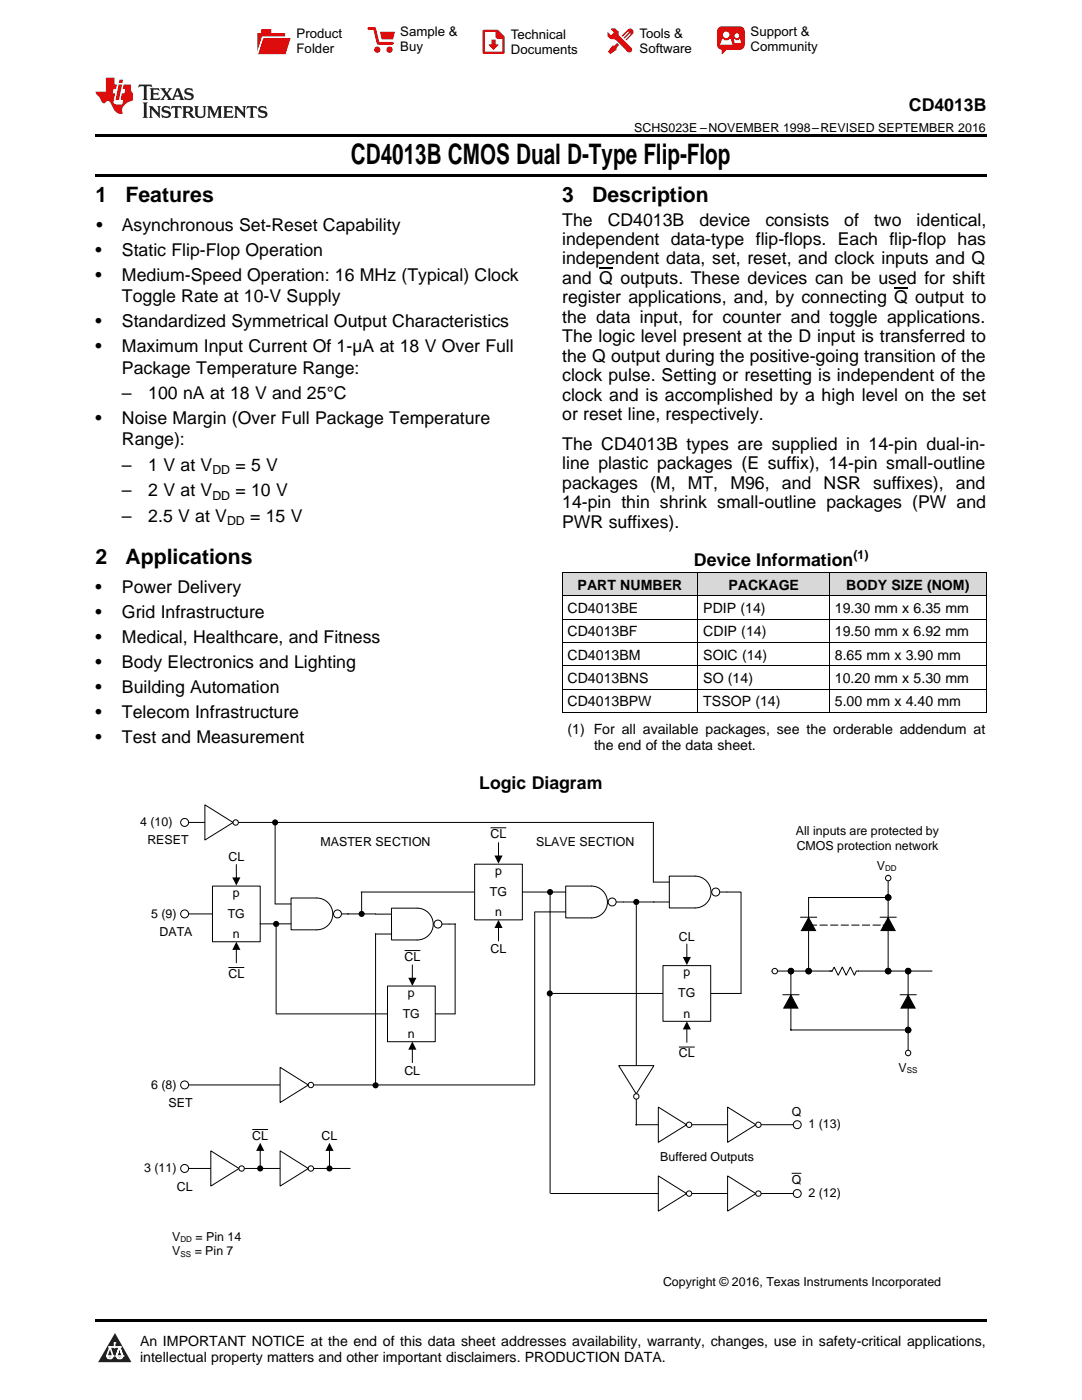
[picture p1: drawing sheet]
<svg xmlns="http://www.w3.org/2000/svg" width="216mm" height="279mm" viewBox="0 0 216 279" stroke-linecap="round" stroke-linejoin="round" font-family="sans-serif">
<g fill="#d8d8d8">
<path d="M112.2 114.3h27.1v4.7h-27.1z"/>
<path d="M139.3 114.3h26.2v4.7h-26.2z"/>
<path d="M165.5 114.3h31.3v4.7h-31.3z"/>
</g>
<path d="M22.9 266l3.3 5.9h-6.6z" fill="#231f20"/>
<path d="M21.3 270.6h1.2l-.3 .5h-.3a.53 .53 0 0 1-.6-.5z" fill-rule="evenodd" fill="#fff"/>
<path d="M21.3 270.6h1.2l-.3 .5h-.3a.53 .53 0 0 1-.6-.5z" fill="none" stroke="#231f20" stroke-width=".33"/>
<path d="M21.3 270.6l1.2 .1-.3 .4h-.5z" fill="none" stroke="#fff" stroke-width=".33"/>
<path d="M22.9 268.9h.1" fill="none" stroke="#fff" stroke-width=".33"/>
<path d="M22.9 268v.9z" fill="#fff"/>
<path d="M22.9 268v.9z" fill="none" stroke="#fff" stroke-width=".33"/>
<circle cx="22.9" cy="268" r=".16" fill="#fff"/>
<path d="M21.8 268.8h.1" fill="none" stroke="#fff" stroke-width=".33"/>
<path d="M21.8 268.8h2.2z" fill="#fff"/>
<path d="M21.8 268.8h2.2z" fill="none" stroke="#fff" stroke-width=".33"/>
<circle cx="24" cy="268.8" r=".16" fill="#fff"/>
<path d="M23.2 270.6h.1" fill="none" stroke="#fff" stroke-width=".33"/>
<path d="M23.8 268.8l-.6 1.8z" fill="#fff"/>
<path d="M23.8 268.8l-.6 1.8z" fill="none" stroke="#fff" stroke-width=".33"/>
<path d="M23.8 268.8l.7 1.8z" fill="#fff"/>
<path d="M23.8 268.8l.7 1.8z" fill="none" stroke="#fff" stroke-width=".33"/>
<path d="M24.4 270.6h.1" fill="none" stroke="#fff" stroke-width=".33"/>
<circle cx="21.3" cy="270.6" r=".16" fill="#fff"/>
<path d="M22 268.8l-.7 1.8z" fill="#fff"/>
<path d="M22 268.8l-.7 1.8z" fill="none" stroke="#fff" stroke-width=".33"/>
<path d="M22 268.8l.5 1.8z" fill="#fff"/>
<path d="M22 268.8l.5 1.8z" fill="none" stroke="#fff" stroke-width=".33"/>
<circle cx="22.5" cy="270.6" r=".16" fill="#fff"/>
<path d="M23.3 270.6h1.2a.63 .63 0 0 1-.6 .5 .63 .63 0 0 1-.6-.5z" fill-rule="evenodd" fill="#fff"/>
<path d="M23.3 270.6h1.2a.63 .63 0 0 1-.6 .5 .63 .63 0 0 1-.6-.5z" fill="none" stroke="#231f20" stroke-width=".33"/>
<path d="M23.3 270.6h1.2l-.4 .5h-.5z" fill="none" stroke="#fff" stroke-width=".33"/>
<path d="M23.2 270.6h.1" fill="none" stroke="#fff" stroke-width=".33"/>
<circle cx="24.5" cy="270.6" r=".16" fill="#fff"/>
<path d="M19 263.2h177.8v.5h-177.8z" fill="#000"/>
<path d="M36.8 164.1h93.6M72.1 178h37.7M69.4 182.4h5.5zM109.7 198.3h38.2M55.1 202.3h35.7" fill="none" stroke="#000" stroke-width=".2"/>
<circle cx="109.7" cy="198.3" r=".61" fill="#000"/>
<path d="M40.9 160.6l5.6 3.5-5.6 3.6z" fill="#fff"/>
<path d="M40.9 160.6l5.6 3.5-5.6 3.6z" fill="none" stroke="#000" stroke-width=".2"/>
<circle cx="47" cy="164.2" r=".54" fill="#fff"/>
<g fill="none" stroke="#000" stroke-width=".2">
<path d="M161.3 179.2v14.8M161.5 179.1h15.7M176.9 178.6h.3v.5v-.5a.55 .55 0 0 1 .5 .7 .55 .55 0 0 1-.8 .2 .55 .55 0 0 1 0-.9zM177.2 174.7v18.8M45.6 193.1h3.1M154.1 193.8h11.9zM156.2 198.5h3.2zM157.5 193.3h.3v.5v-.5a.55 .55 0 0 1 .5 .7 .55 .55 0 0 1-.8 .2 .55 .55 0 0 1 0-.9zM157.8 198.6l1.4 2.6h-2.8zM157.8 193.9v11.7h23.2M159.8 183.1h3.1zM160.9 193.5l.4-.2v.5v-.5a.55 .55 0 0 1 .6 .6 .55 .55 0 0 1-.8 .4 .55 .55 0 0 1-.2-.8z"/>
<path d="M161 184.6h.5M161.3 183.1l1.4 2.6h-2.8zM165.6 193.8h.4l.4-.8 .9 1.6 .8-1.6 .7 1.6 .9-1.6 .8 1.6 .4-.8h15.1M175.6 183.1h3.2zM176.2 184.6h.5M176.7 193.5l.5-.2v.5v-.5a.55 .55 0 0 1 .5 .6 .55 .55 0 0 1-.7 .4 .55 .55 0 0 1-.3-.8zM177.2 183.1l1.4 2.6h-2.8zM179.6 198.5h3.2zM180.7 193.5l.5-.2v.5v-.5a.55 .55 0 0 1 .5 .6 .55 .55 0 0 1-.7 .4 .55 .55 0 0 1-.3-.8zM181.2 198.6l1.4 2.6h-2.8zM181.2 193.7v17M180.7 205.3l.5-.3v.6v-.6a.55 .55 0 0 1 .5 .7 .55 .55 0 0 1-.7 .4 .55 .55 0 0 1-.3-.8z"/>
<circle cx="47" cy="164.2" r=".54"/>
<circle cx="177.2" cy="179.1" r=".54"/>
<circle cx="157.8" cy="193.8" r=".54"/>
<circle cx="161.4" cy="193.8" r=".54"/>
<circle cx="177.2" cy="193.8" r=".54"/>
<circle cx="181.2" cy="193.8" r=".54"/>
<circle cx="181.2" cy="205.6" r=".54"/>
</g>
<path d="M161.5 184.6h14.7" fill="none" stroke="#000" stroke-width=".2" stroke-dasharray="1.4 .7"/>
<g fill="#000">
<path d="M157.8 198.6l1.4 2.6h-2.8zM161.3 183.1l1.4 2.6h-2.8zM177.2 183.1l1.4 2.6h-2.8zM181.2 198.6l1.4 2.6h-2.8z"/>
<path d="M176.9 178.6h.3v.5v-.5a.55 .55 0 0 1 .5 .7 .55 .55 0 0 1-.8 .2 .55 .55 0 0 1 0-.9z" fill-rule="evenodd"/>
<path d="M157.5 193.3h.3v.5v-.5a.55 .55 0 0 1 .5 .7 .55 .55 0 0 1-.8 .2 .55 .55 0 0 1 0-.9z" fill-rule="evenodd"/>
<path d="M160.9 193.5l.4-.2v.5v-.5a.55 .55 0 0 1 .6 .6 .55 .55 0 0 1-.8 .4 .55 .55 0 0 1-.2-.8z" fill-rule="evenodd"/>
<path d="M176.7 193.5l.5-.2v.5v-.5a.55 .55 0 0 1 .5 .6 .55 .55 0 0 1-.7 .4 .55 .55 0 0 1-.3-.8z" fill-rule="evenodd"/>
<path d="M180.7 193.5l.5-.2v.5v-.5a.55 .55 0 0 1 .5 .6 .55 .55 0 0 1-.7 .4 .55 .55 0 0 1-.3-.8z" fill-rule="evenodd"/>
<path d="M180.7 205.3l.5-.3v.6v-.6a.55 .55 0 0 1 .5 .7 .55 .55 0 0 1-.7 .4 .55 .55 0 0 1-.3-.8z" fill-rule="evenodd"/>
</g>
<circle cx="154.6" cy="193.8" r=".54" fill="#fff"/>
<circle cx="154.6" cy="193.8" r=".54" fill="none" stroke="#000" stroke-width=".2"/>
<circle cx="177.2" cy="175.2" r=".54" fill="#fff"/>
<circle cx="177.2" cy="175.2" r=".54" fill="none" stroke="#000" stroke-width=".2"/>
<circle cx="181.2" cy="210.1" r=".54" fill="#fff"/>
<circle cx="181.2" cy="210.1" r=".54" fill="none" stroke="#000" stroke-width=".2"/>
<circle cx="36.8" cy="164.1" r=".79" fill="#fff"/>
<g fill="none" stroke="#000" stroke-width=".2">
<path d="M54.9 164.1v16.3"/>
<circle cx="36.8" cy="164.1" r=".79"/>
</g>
<circle cx="54.9" cy="164.1" r=".61" fill="#000"/>
<path d="M42.4 176.8h9.5v11.1h-9.5z" fill-rule="evenodd" fill="#fff"/>
<path d="M42.4 176.8h9.5v11.1h-9.5zM47.2 172.5v2.8M58.1 179.2h5.1a3.2 3.2 0 0 1 3.2 3.2 3.2 3.2 0 0 1-3.2 3.2h-5.1zM47.2 189.4v2.7M54.9 184.4h3.2M54.9 180.4h3.2M66.4 182.4h3.2" fill="none" stroke="#000" stroke-width=".2"/>
<path d="M46.3 175.1h1.7l-.8 1.6zM47.2 187.9l.8 1.7h-1.7z" fill="#000"/>
<circle cx="67.3" cy="182.4" r=".79" fill="#fff"/>
<g fill="none" stroke="#000" stroke-width=".2">
<path d="M36.9 182.4h5.5M51.9 184.4h3M55.1 184.4v17.9"/>
<circle cx="67.3" cy="182.4" r=".79"/>
</g>
<circle cx="55.1" cy="184.4" r=".61" fill="#000"/>
<circle cx="36.8" cy="182.4" r=".79" fill="#fff"/>
<g fill="none" stroke="#000" stroke-width=".2">
<path d="M74.9 186.4h3.2M74.9 182.4h3.2M78.1 181.2h5.1a3.2 3.2 0 0 1 3.2 3.2 3.2 3.2 0 0 1-3.2 3.2h-5.1zM86.4 184.4h3.2"/>
<circle cx="36.8" cy="182.4" r=".79"/>
</g>
<circle cx="87.4" cy="184.4" r=".79" fill="#fff"/>
<g fill="none" stroke="#000" stroke-width=".2">
<path d="M72.2 178v4.4M74.9 186.3v30.3M80.7 189.7h3.2"/>
<circle cx="87.4" cy="184.4" r=".79"/>
</g>
<g fill="#000">
<circle cx="72.2" cy="182.4" r=".61"/>
<circle cx="74.9" cy="216.6" r=".61"/>
</g>
<path d="M77.3 196.8h9.5v11.1h-9.5z" fill-rule="evenodd" fill="#fff"/>
<path d="M77.3 196.8h9.5v11.1h-9.5zM82.3 192.6v2.7M37.5 216.5h69.2M82.3 209.3v2.8" fill="none" stroke="#000" stroke-width=".2"/>
<path d="M81.5 195.1h1.6l-.8 1.7zM82.3 207.9l.8 1.6h-1.6z" fill="#000"/>
<circle cx="36.8" cy="216.5" r=".79" fill="#fff"/>
<g fill="none" stroke="#000" stroke-width=".2">
<path d="M37.5 233.2h32.4"/>
<circle cx="36.8" cy="216.5" r=".79"/>
</g>
<circle cx="36.8" cy="233.2" r=".79" fill="#fff"/>
<g fill="none" stroke="#000" stroke-width=".2">
<path d="M50.3 225.4h3.2M51.9 229.5v3.7M65.7 229.5v3.7"/>
<circle cx="36.8" cy="233.2" r=".79"/>
</g>
<g fill="#000">
<path d="M51.9 228.1l.8 1.6h-1.6zM65.7 228.1l.9 1.6h-1.7z"/>
<circle cx="51.9" cy="233.2" r=".61"/>
<circle cx="65.7" cy="233.2" r=".61"/>
</g>
<path d="M55.9 213l5.6 3.5-5.6 3.5z" fill="#fff"/>
<path d="M55.9 213l5.6 3.5-5.6 3.5z" fill="none" stroke="#000" stroke-width=".2"/>
<circle cx="62" cy="216.5" r=".54" fill="#fff"/>
<circle cx="62" cy="216.5" r=".54" fill="none" stroke="#000" stroke-width=".2"/>
<path d="M42.1 229.7l5.6 3.5-5.6 3.5z" fill="#fff"/>
<path d="M42.1 229.7l5.6 3.5-5.6 3.5z" fill="none" stroke="#000" stroke-width=".2"/>
<circle cx="48.2" cy="233.2" r=".54" fill="#fff"/>
<circle cx="48.2" cy="233.2" r=".54" fill="none" stroke="#000" stroke-width=".2"/>
<path d="M55.9 229.7l5.6 3.5-5.6 3.5z" fill="#fff"/>
<path d="M55.9 229.7l5.6 3.5-5.6 3.5z" fill="none" stroke="#000" stroke-width=".2"/>
<circle cx="62" cy="233.2" r=".54" fill="#fff"/>
<g fill="none" stroke="#000" stroke-width=".2">
<path d="M97.9 165.2h3.1"/>
<circle cx="62" cy="233.2" r=".54"/>
</g>
<path d="M94.7 172.5h9.5v11.1h-9.5z" fill-rule="evenodd" fill="#fff"/>
<path d="M94.7 172.5h9.5v11.1h-9.5zM99.5 168.2v2.7M109.7 178h3.2M112.9 176.8h5.1a3.2 3.2 0 0 1 3.2 3.2 3.2 3.2 0 0 1-3.2 3.2h-5.1zM99.5 185v2.8M109.7 182h3.2M121.2 180h3.2" fill="none" stroke="#000" stroke-width=".2"/>
<path d="M98.7 170.7h1.6l-.8 1.7zM99.5 183.6l.8 1.6h-1.6z" fill="#000"/>
<circle cx="122.1" cy="180" r=".79" fill="#fff"/>
<g fill="none" stroke="#000" stroke-width=".2">
<path d="M109.8 178v60.1M130.4 176h3.1M133.5 174.9h5.2a3.2 3.2 0 0 1 3.2 3.1 3.2 3.2 0 0 1-3.2 3.2h-5.1zM141.9 178h3.2M89.6 184.4h1.3M90.8 184.4v17.9M106.7 182v34.4M106.8 182h2.9M124.4 180h9.1M127 180v44.6"/>
<circle cx="122.1" cy="180" r=".79"/>
</g>
<g fill="#000">
<circle cx="109.8" cy="178" r=".61"/>
<circle cx="127" cy="180" r=".61"/>
</g>
<circle cx="142.8" cy="178" r=".79" fill="#fff"/>
<g fill="none" stroke="#000" stroke-width=".2">
<path d="M130.4 164.1v11.9M135.5 209h3.1"/>
<circle cx="142.8" cy="178" r=".79"/>
</g>
<path d="M132.3 192.7h9.5v11.1h-9.5z" fill-rule="evenodd" fill="#fff"/>
<path d="M145.1 178h2.8v20.3M132.3 192.7h9.5v11.1h-9.5zM137.1 188.4v2.8M137.1 205.2v2.8" fill="none" stroke="#000" stroke-width=".2"/>
<path d="M136.2 191h1.7l-.8 1.6zM137.1 203.8l.8 1.6h-1.7z" fill="#000"/>
<path d="M123.5 212.7h7l-3.5 5.6z" fill="#fff"/>
<path d="M123.5 212.7h7l-3.5 5.6z" fill="none" stroke="#000" stroke-width=".2"/>
<circle cx="127" cy="218.8" r=".54" fill="#fff"/>
<g fill="none" stroke="#000" stroke-width=".2">
<path d="M126.8 224.5h32.4"/>
<circle cx="127" cy="218.8" r=".54"/>
</g>
<circle cx="159.1" cy="224.5" r=".79" fill="#fff"/>
<circle cx="159.1" cy="224.5" r=".79" fill="none" stroke="#000" stroke-width=".2"/>
<path d="M131.4 220.9l5.6 3.6-5.6 3.5z" fill="#fff"/>
<path d="M131.4 220.9l5.6 3.6-5.6 3.5z" fill="none" stroke="#000" stroke-width=".2"/>
<circle cx="137.5" cy="224.5" r=".54" fill="#fff"/>
<circle cx="137.5" cy="224.5" r=".54" fill="none" stroke="#000" stroke-width=".2"/>
<path d="M145.2 220.9l5.6 3.6-5.6 3.5z" fill="#fff"/>
<path d="M145.2 220.9l5.6 3.6-5.6 3.5z" fill="none" stroke="#000" stroke-width=".2"/>
<circle cx="151.3" cy="224.5" r=".54" fill="#fff"/>
<g fill="none" stroke="#000" stroke-width=".2">
<path d="M109.9 238.2h49.3M158 234.2h1.9"/>
<circle cx="151.3" cy="224.5" r=".54"/>
</g>
<circle cx="159.1" cy="238.2" r=".79" fill="#fff"/>
<circle cx="159.1" cy="238.2" r=".79" fill="none" stroke="#000" stroke-width=".2"/>
<path d="M131.4 234.7l5.6 3.5-5.6 3.5z" fill="#fff"/>
<path d="M131.4 234.7l5.6 3.5-5.6 3.5z" fill="none" stroke="#000" stroke-width=".2"/>
<circle cx="137.5" cy="238.2" r=".54" fill="#fff"/>
<circle cx="137.5" cy="238.2" r=".54" fill="none" stroke="#000" stroke-width=".2"/>
<path d="M145.2 234.7l5.6 3.5-5.6 3.5z" fill="#fff"/>
<path d="M145.2 234.7l5.6 3.5-5.6 3.5z" fill="none" stroke="#000" stroke-width=".2"/>
<circle cx="151.3" cy="238.2" r=".54" fill="#fff"/>
<g fill="none" stroke="#000" stroke-width=".2">
<path d="M112.2 118.9h84.6M112.2 114.2h84.6M112.2 114.3v27.9M139.2 114.3v27.9M165.5 114.3v27.9M196.8 114.3v27.9M112.2 137.5h84.6M112.2 132.9h84.6M112.2 128.2h84.6M112.2 123.6h84.6M112.2 142.2h84.6"/>
<circle cx="151.3" cy="238.2" r=".54"/>
</g>
<path d="M19 34.8h177.8v.5h-177.8zM19 26.8h177.8v.6h-177.8zM112.2 142.2h.1zM165.4 142.2h.1zM196.7 142.2h.1z" fill="#000"/>
<path d="M27.7 16.9l-.1 .6 .6-.3h.5v.2v2.2l-.2 .4h1l-.2-.4v-2.2v-.2h.5l.6 .3-.2-.6zM29.9 17.6l.2 .4v1.6l-.2 .4h1.9l.1-.6a1.09 1.09 0 0 1-1.3 .1v-.6h.6l.4 .2v-.7l-.2 .2h-.8v-.6l.2-.1a1.01 1.01 0 0 1 1 .3l-.1-.6zM32 17.6l.9 1.2-1 1.2h.9l-.2-.3 .5-.7 .5 .7-.3 .3h1.7l-.2-.3 .1-.4h1l.1 .4-.2 .3h1l-.3-.4-.7-2h-.5l-1 2.2-.8-1.1 .9-1.1h-.9l.2 .2-.4 .7-.4-.7 .2-.2zM35.4 18l.4 1h-.8zM37 17.7a.66 .66 0 0 0-.2 .8 .66 .66 0 0 0 .6 .4l.7 .2 .1 .2a.8 .8 0 0 1-.7 .4 .8 .8 0 0 1-.7-.5l.1 .8 .2-.2a.94 .94 0 0 0 1.1 .1 .94 .94 0 0 0 .4-.9 1.48 1.48 0 0 0-1.3-.6v-.4a1.1 1.1 0 0 1 1.2 .2l-.2-.6-.2 .1-.5-.1zM28.5 20.4l.2 .4v2.3l-.2 .4h1l-.2-.4v-2.3l.2-.4zM29.7 21.2l.2 .4v1.5l-.2 .4h.8l-.3-.4 .1-1.3 1.6 1.8v-2l.2-.4h-.7l.2 .2v1.1l-1.2-1.3zM32.5 21.3a.66 .66 0 0 0-.2 .8 .66 .66 0 0 0 .6 .4l.6 .2 .2 .2a.8 .8 0 0 1-.8 .4 .8 .8 0 0 1-.7-.5l.2 .7 .2-.1a.94 .94 0 0 0 1 .1 .94 .94 0 0 0 .5-1 1.47 1.47 0 0 0-1.3-.6l-.1-.3a1.1 1.1 0 0 1 1.3 .2l-.2-.6-.2 .1-.5-.2zM34.3 21.2l-.2 .6a.64 .64 0 0 1 .8-.3v1.6l-.2 .4h1l-.3-.4 .1-1.6a.66 .66 0 0 1 .8 .3l-.2-.6zM36.3 21.2l.3 .4v1.5l-.3 .4h1l-.2-.2v-.7h.5l.1 .1a.8 .8 0 0 0 1.2 .7l-1-1a.62 .62 0 0 0 .6-.5 .62 .62 0 0 0-.6-.7zM37.1 21.5h.1a.48 .48 0 0 1 .6 0 .48 .48 0 0 1 .1 .6l-.2 .1-.6 .1zM38.7 21.2l.2 .2a2.29 2.29 0 0 0 .4 2 1.05 1.05 0 0 0 1.7-.7v-1.3l.2-.2h-.8l.2 .4v1.1a.61 .61 0 0 1-.6 .6 .61 .61 0 0 1-.6-.6v-1.1l.3-.4zM41.3 21.2l.3 .4v1.5l-.3 .4h.8l-.2-.4v-1.4l.8 1.9 .9-1.9v1.4l-.2 .4h.9l-.2-.4v-1.5l.2-.4h-.8l-.7 1.5-.6-1.5zM44.5 21.2l.2 .4v1.5l-.2 .4h1.9l.2-.6a1.1 1.1 0 0 1-1.4 .2v-.7h.6l.4 .2v-.6l-.2 .1-.8 .1v-.6l.2-.1a1.02 1.02 0 0 1 1.1 .2l-.2-.5zM46.7 21.2l.2 .4v1.5l-.2 .4h.8l-.3-.4 .1-1.3 1.6 1.8v-2l.2-.4h-.7l.2 .2v1.1l-1.2-1.3zM49.3 21.2l-.1 .6a.64 .64 0 0 1 .8-.3v1.6l-.3 .4h1l-.2-.4v-1.6a.66 .66 0 0 1 .8 .3l-.1-.6zM51.7 21.3a.66 .66 0 0 0-.2 .7 .66 .66 0 0 0 .7 .5l.6 .2 .1 .2a.8 .8 0 0 1-.7 .4 .8 .8 0 0 1-.7-.5l.1 .7 .2-.1a.94 .94 0 0 0 1.1 .1 .94 .94 0 0 0 .4-1 1.48 1.48 0 0 0-1.2-.6l-.1-.3a1.1 1.1 0 0 1 1.2 .2l-.2-.6-.1 .1-.6-.2z" fill="#231f20"/>
<path d="M21.1 15.5v2.8h-2v.4l.9 .9a.96 .96 0 0 0 1 1 .59 .59 0 0 1 .5-.4 .59 .59 0 0 1 .5 .3l.4 .8a1.61 1.61 0 0 0 2.1 1.3 1.63 1.63 0 0 1 1.1-2.2l.9-.3v-1.5a1.6 1.6 0 0 1-.4-1.7h-1.4l-.2 .9h.5l-.2 .8h-.5l-.2 1v.3h.5l-.2 .9h-.7a.74 .74 0 0 1-1-.6l.3-1.6h-.5l.2-.8h.5l.1-.9h-.4v-1.4zM23.7 16.9l-.7 3h.8l.6-3zM23.8 15.9l-.1 .7h.7l.2-.7z" fill="#ee1d23"/>
<g fill="#d60000">
<path d="M52.1 5.8h2v.8h2.8v4.2h-5.5v-4.2h.7z" fill-rule="evenodd"/>
<path d="M52.4 7.5h5.6l-1 3.3h-5.6z" fill-rule="evenodd"/>
</g>
<path d="M52.4 7.4h5.7l-.1 .1h-5.5l-1.1 3.3z" fill-rule="evenodd" fill="#fff"/>
<path d="M52.4 7.4h5.7l-.1 .1h-5.5l-1.1 3.3z" fill="none" stroke="#fff" stroke-width=".2"/>
<path d="M73.6 5.7h1.1l.7 2.9h2.9" fill="none" stroke="#d60000" stroke-width=".55"/>
<g fill="#d60000">
<path d="M75.8 6.3h3l-.4 1.6h-2.2z" fill-rule="evenodd"/>
<circle cx="75.3" cy="9.9" r=".62"/>
<circle cx="77.7" cy="9.9" r=".62"/>
</g>
<path d="M96.5 6.2h2.7l1.3 1.2v3.1h-4z" fill="none" stroke="#d60000" stroke-width=".44"/>
<g fill="#d60000">
<path d="M98.1 7.9h.8v1h.5l-.9 1.1-1-1v-.1h.6z" fill-rule="evenodd"/>
<path d="M98.9 6.2h.3l1.3 1.2v.4h-1.3l-.3-.4z" fill-rule="evenodd"/>
<path d="M121.9 5.7h.8l.7 .6 .1 .7 2.5 2.5-.8 .8-2.3-2.3-1.1-.2-.6-.6v-.8l.7 .6 .5-.4v-.2l-.5-.5z" fill-rule="evenodd"/>
<path d="M122.2 9.1h.4l.5-.5 .4 .4-.5 .5v.4l-1.2 .9-.5-.5z" fill-rule="evenodd"/>
<path d="M125.3 5.9a.67 .67 0 0 1 .9 0 .67 .67 0 0 1 0 .9z" fill-rule="evenodd"/>
<path d="M125.3 5.9l.9 .9-1.2 1.2h-.2v-.2l1-.9v-.2h-.2l-.9 1h-.2v-.2l.9-1 .1-.2h-.3l-.9 1h-.2v-.2z" fill-rule="evenodd"/>
<circle cx="125.6" cy="9.9" r=".54"/>
</g>
<path d="M123.3 6.3v.7" fill="none" stroke="#d60000" stroke-width=".2"/>
<g fill="#d60000">
<path d="M143.4 5.5l.6-.2h3.6a.95 .95 0 0 1 1 .9v2.8a.95 .95 0 0 1-1 .9h-3.6a.95 .95 0 0 1-.9-.9v-2.8z" fill-rule="evenodd"/>
<path d="M144 9.9h.9l-.7 .9h-.2z" fill-rule="evenodd"/>
</g>
<g fill="#fff">
<path d="M146.6 8.6h1.3z"/>
<path d="M144.1 7.8h.3l.1 .2h.8l.2-.2h.3l.4 1.1h-2.5z" fill-rule="evenodd"/>
<path d="M146.4 7.8h.3l.1 .2h.5l.2-.2h.2l.2 .8h-1.3z" fill-rule="evenodd"/>
<circle cx="144.9" cy="6.9" r=".65"/>
<circle cx="147" cy="7.1" r=".48"/>
</g>
<path d="M119.6 53.5h2.7M178.4 57.4h2.8" fill="none" stroke="#000" stroke-width=".25"/>
<text font-size="5.6" x="70" y="32.8">CD4013B CMOS Dual D-Type Flip-Flop</text>
<g font-size="4.2">
<text x="19" y="40.4">1</text>
<text x="25" y="40.4">Features</text>
<text x="112.2" y="40.4">3</text>
<text x="118.2" y="40.4">Description</text>
<text x="19" y="112.6">2</text>
<text x="25" y="112.6">Applications</text>
</g>
<g font-size="3.5">
<text x="181.4" y="22.2">CD4013B</text>
<text x="19.2" y="46.1">•</text>
<text x="24.3" y="46.1">Asynchronous Set-Reset Capability</text>
<text x="112.2" y="45">The</text>
<text x="121.3" y="45">CD4013B</text>
<text x="139.5" y="45">device</text>
<text x="152.7" y="45">consists</text>
<text x="168.5" y="45">of</text>
<text x="174.4" y="45">two</text>
<text x="182.9" y="45">identical,</text>
<text x="19" y="51.1">•</text>
<text x="24.3" y="51.1">Static Flip-Flop Operation</text>
<text x="112.2" y="48.9">independent data-type flip-flops. Each flip-flop has</text>
<text x="112.2" y="52.8">independent data, set, reset, and clock inputs and Q</text>
<text x="19" y="56.1">•</text>
<text x="24.3" y="56.1">Medium-Speed Operation: 16 MHz (Typical) Clock</text>
<text x="112.2" y="56.7">and Q outputs. These devices can be used for shift</text>
<text x="19" y="65.3">•</text>
<text x="24.3" y="60.3">Toggle Rate at 10-V Supply</text>
<text x="24.3" y="65.3">Standardized Symmetrical Output Characteristics</text>
<text x="112.2" y="60.5">register applications, and, by connecting Q output to</text>
<text x="112.2" y="64.4">the data input, for counter and toggle applications.</text>
<text x="19" y="70.3">•</text>
<text x="24.3" y="70.3">Maximum Input Current Of 1-µA at 18 V Over Full</text>
<text x="112.2" y="68.3">The logic level present at the D input is transferred to</text>
<text x="24.3" y="74.6">Package Temperature Range:</text>
<text x="112.2" y="72.2">the Q output during the positive-going transition of the</text>
<text x="112.2" y="76.1">clock pulse. Setting or resetting is independent of the</text>
<text x="24.3" y="79.7">–</text>
<text x="29.6" y="79.7">100 nA at 18 V and 25°C</text>
<text x="112.2" y="79.9">clock and is accomplished by a high level on the set</text>
<text x="112.2" y="83.8">or reset line, respectively.</text>
<text x="19" y="84.7">•</text>
<text x="24.3" y="84.7">Noise Margin (Over Full Package Temperature</text>
<text x="24.3" y="88.9">Range):</text>
<text x="112.2" y="89.8">The CD4013B types are supplied in 14-pin dual-in-</text>
<text x="24.3" y="94">–</text>
<text x="29.6" y="94">1 V at V</text>
<text x="47" y="94">= 5 V</text>
<text x="112.2" y="93.7">line plastic packages (E suffix), 14-pin small-outline</text>
<text x="24.3" y="99.1">–</text>
<text x="29.6" y="99.1">2 V at V</text>
<text x="47" y="99.1">= 10 V</text>
<text x="112.2" y="97.5">packages (M, MT, M96, and NSR suffixes), and</text>
<text x="112.2" y="101.4">14-pin thin shrink small-outline packages (PW and</text>
<text x="24.3" y="104.1">–</text>
<text x="29.6" y="104.1">2.5 V at V</text>
<text x="49.9" y="104.1">= 15 V</text>
<text x="112.2" y="105.3">PWR suffixes).</text>
<text x="138.5" y="113">Device Information</text>
<text x="19" y="118.3">•</text>
<text x="24.3" y="118.3">Power Delivery</text>
<text x="19" y="123.3">•</text>
<text x="24.3" y="123.3">Grid Infrastructure</text>
<text x="19" y="128.3">•</text>
<text x="24.3" y="128.3">Medical, Healthcare, and Fitness</text>
<text x="19" y="133.3">•</text>
<text x="24.3" y="133.3">Body Electronics and Lighting</text>
<text x="19" y="138.3">•</text>
<text x="19" y="143.3">•</text>
<text x="24.3" y="138.3">Building Automation</text>
<text x="24.3" y="143.3">Telecom Infrastructure</text>
<text x="19" y="148.3">•</text>
<text x="24.3" y="148.3">Test and Measurement</text>
<text x="95.6" y="157.4">Logic Diagram</text>
</g>
<g font-size="2.8">
<text x="115.3" y="117.7">PART NUMBER</text>
<text x="145.3" y="117.7">PACKAGE</text>
<text x="168.9" y="117.7">BODY SIZE (NOM)</text>
<text x="113.2" y="122.3">CD4013BE</text>
<text x="140.3" y="122.3">PDIP (14)</text>
<text x="166.6" y="122.3">19.30 mm x 6.35 mm</text>
<text x="113.2" y="127">CD4013BF</text>
<text x="113.2" y="131.7">CD4013BM</text>
<text x="140.3" y="127">CDIP (14)</text>
<text x="140.3" y="131.7">SOIC (14)</text>
<text x="166.6" y="127">19.50 mm x 6.92 mm</text>
<text x="166.6" y="131.7">8.65 mm x 3.90 mm</text>
<text x="113.2" y="136.3">CD4013BNS</text>
<text x="140.3" y="136.3">SO (14)</text>
<text x="166.6" y="136.3">10.20 mm x 5.30 mm</text>
<text x="113.2" y="141">CD4013BPW</text>
<text x="140.3" y="141">TSSOP (14)</text>
<text x="166.6" y="141">5.00 mm x 4.40 mm</text>
<text x="113.2" y="146.5">(1) For all available packages, see the orderable addendum at</text>
<text x="118.5" y="149.6">the end of the data sheet.</text>
<text x="27.9" y="268.6">An IMPORTANT NOTICE at the end of this data sheet addresses availability, warranty, changes, use in safety-critical applications,</text>
<text x="27.9" y="271.8">intellectual property matters and other important disclaimers. PRODUCTION DATA.</text>
</g>
<g font-size="2.6">
<text x="59.2" y="7.6">Product</text>
<text x="59.2" y="10.6">Folder</text>
<text x="79.9" y="7.3">Sample &amp;</text>
<text x="79.9" y="10.2">Buy</text>
<text x="101.9" y="7.8">Technical</text>
<text x="101.9" y="10.8">Documents</text>
<text x="127.6" y="7.6">Tools &amp;</text>
<text x="127.6" y="10.6">Software</text>
<text x="149.8" y="7.2">Support &amp;</text>
<text x="149.8" y="10.2">Community</text>
</g>
<g font-size="2.5">
<text x="126.5" y="26.3">SCHS023E –NOVEMBER 1998–REVISED SEPTEMBER 2016</text>
<text x="42.4" y="94.7">DD</text>
<text x="42.4" y="99.8">DD</text>
<text x="45.3" y="104.8">DD</text>
<text x="170.3" y="111.6">(1)</text>
<text x="28" y="164.9">4 (10)</text>
<text x="97.9" y="167.3">CL</text>
<text x="158.8" y="166.7">All inputs are protected by</text>
<text x="29.4" y="168.5">RESET</text>
<text x="45.6" y="171.9">CL</text>
<text x="64" y="168.7">MASTER SECTION</text>
<text x="107" y="168.7">SLAVE SECTION</text>
<text x="159" y="169.7">CMOS protection network</text>
<text x="175" y="173.6">V</text>
<text x="46.5" y="179">p</text>
<text x="97.8" y="178.8">TG</text>
<text x="98.8" y="174.6">p</text>
<text x="30.1" y="183.1">5 (9)</text>
<text x="45.4" y="183.1">TG</text>
<text x="98.8" y="182.8">n</text>
<text x="31.8" y="186.8">DATA</text>
<text x="46.5" y="187.2">n</text>
<text x="80.7" y="191.8">CL</text>
<text x="97.9" y="190.2">CL</text>
<text x="135.5" y="187.8">CL</text>
<text x="45.6" y="195.1">CL</text>
<text x="136.4" y="194.8">p</text>
<text x="80.4" y="203.1">TG</text>
<text x="81.4" y="198.9">p</text>
<text x="135.3" y="199">TG</text>
<text x="136.4" y="203.1">n</text>
<text x="81.4" y="207.2">n</text>
<text x="80.7" y="214.5">CL</text>
<text x="135.5" y="211">CL</text>
<text x="179.3" y="213.8">V</text>
<text x="30.1" y="217.3">6 (8)</text>
<text x="33.6" y="220.9">SET</text>
<text x="50.3" y="227.5">CL</text>
<text x="64.2" y="227.5">CL</text>
<text x="158" y="222.8">Q</text>
<text x="161.3" y="225.1">1 (13)</text>
<text x="28.8" y="233.9">3 (11)</text>
<text x="131.8" y="231.7">Buffered Outputs</text>
<text x="35.3" y="237.6">CL</text>
<text x="158" y="236.2">Q</text>
<text x="161.3" y="238.8">2 (12)</text>
<text x="34.4" y="250.5">V</text>
<text x="34.4" y="247.6">V</text>
<text x="38.8" y="250.5">= Pin 7</text>
<text x="39" y="247.6">= Pin 14</text>
<text x="132.3" y="256.6">Copyright © 2016, Texas Instruments Incorporated</text>
</g>
<g font-size="1.6">
<text x="176.6" y="173.9">DD</text>
<text x="180.9" y="214.2">SS</text>
<text x="36" y="250.9">SS</text>
<text x="36" y="247.9">DD</text>
</g>
</svg>
